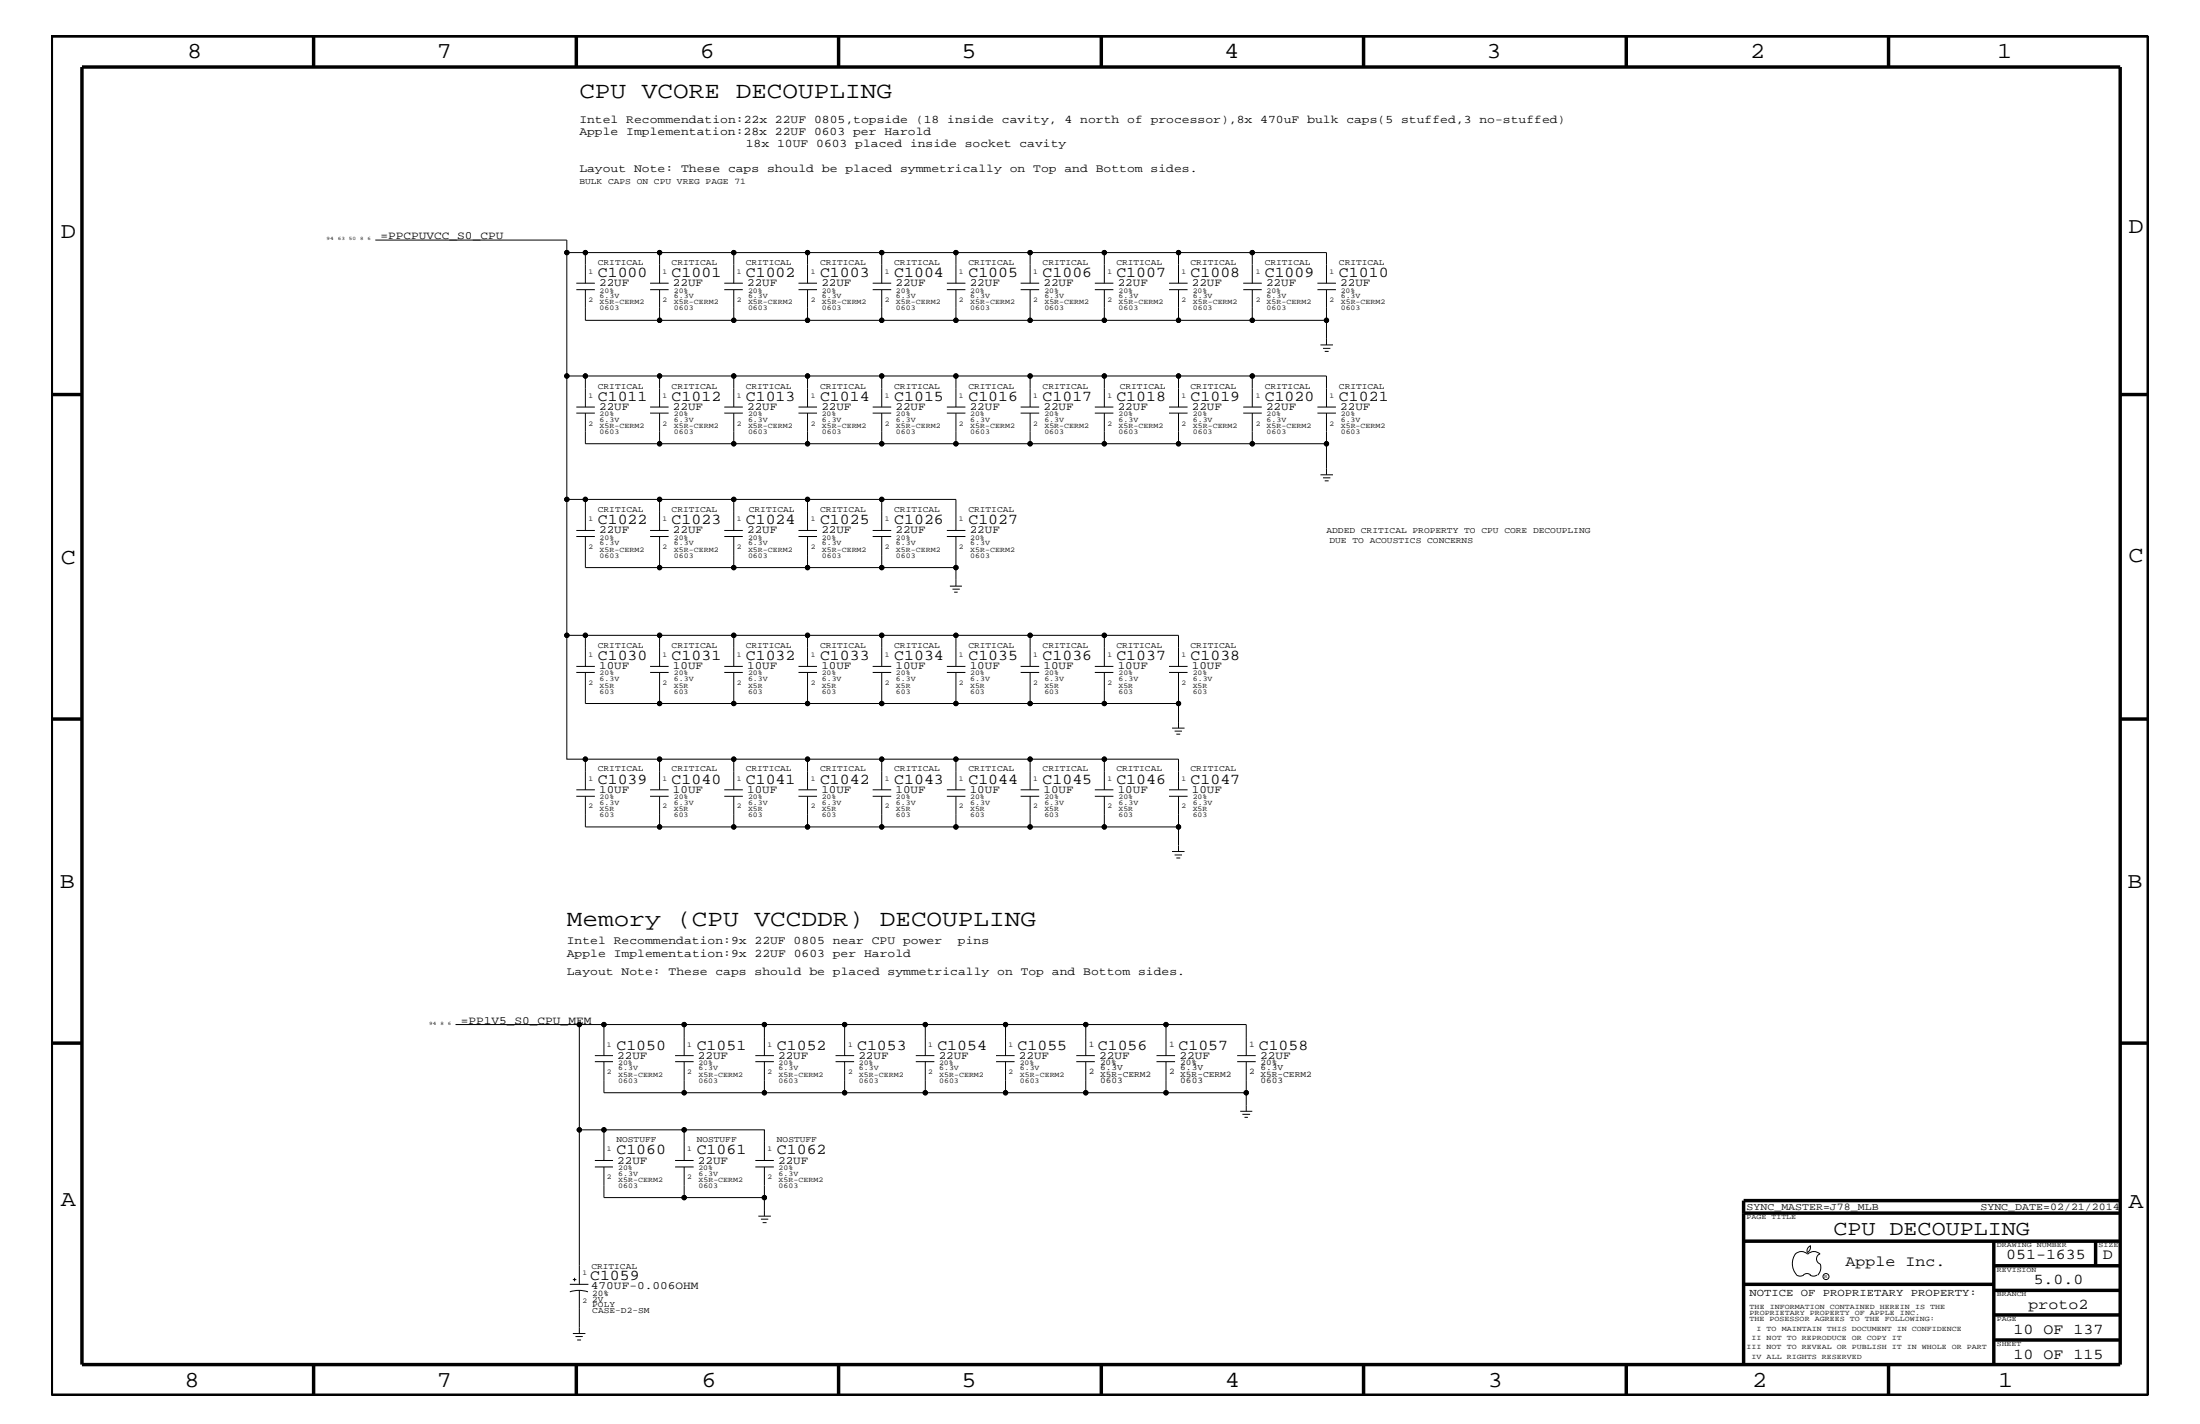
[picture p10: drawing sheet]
<svg xmlns="http://www.w3.org/2000/svg" width="432mm" height="279mm" viewBox="0 0 432 279" stroke-linecap="round" stroke-linejoin="round" font-family="sans-serif">
<g fill="none" stroke="#000" stroke-width=".2">
<path d="M73.7 47.1h37.6v2.5h3.6M111.3 49.6v24.2h3.6M113.1 56.8h3.7M113.1 55.6h3.7M114.9 56.8v6.1h14.6M127.6 56.8h3.6M127.6 55.6h3.6M129.5 56.8v6.1h14.5M129.5 49.6h-14.6v6M142.2 56.8h3.6M142.2 55.6h3.6M144 56.8v6.1h14.5"/>
<path d="M144 49.6h-14.5v6M156.7 56.8h3.7M156.7 55.6h3.7M158.5 56.8v6.1h14.6M158.5 49.6h-14.5v6M171.3 56.8h3.6M171.3 55.6h3.6M173.1 49.6h-14.6v6M173.1 56.8v6.1M185.8 56.8h3.7M185.8 55.6h3.7M187.6 56.8v6.1h14.6"/>
<path d="M187.6 49.6h-14.5v6M200.3 56.8h3.7M200.3 55.6h3.7M202.2 56.8v6.1h14.5M202.2 49.6h-14.6v6M214.9 56.8h3.6M214.9 55.6h3.6M216.7 56.8v6.1h14.6M216.7 49.6h-14.5v6M229.4 56.8h3.7M229.4 55.6h3.7M231.3 49.6h-14.6v6"/>
<path d="M231.3 56.8v6.1M244 56.8h3.7M244 55.6h3.7M245.8 56.8v6.1h14.6M245.8 55.6v-6h14.6v6M245.8 49.6h-14.5v6M258.6 56.8h3.6M258.6 55.6h3.6M260.4 56.8v10.9M111.3 73.8v50.9M113.1 79.9h3.7M114.9 73.8v6.1"/>
<path d="M114.9 73.8h14.6M127.6 79.9h3.6M142.2 79.9h3.6M144 73.8h-14.5v6.1M156.7 79.9h3.7M158.5 73.8h-14.5v6.1M171.3 79.9h3.6M173.1 73.8h-14.6v6.1M173.1 62.9h14.5M185.8 79.9h3.7M187.6 73.8h-14.5v6.1M200.3 79.9h3.7"/>
<path d="M202.2 73.8h-14.6v6.1M214.9 79.9h3.6M216.7 73.8h-14.5v6.1M229.4 79.9h3.7M231.3 73.8h-14.6v6.1M231.3 62.9h14.5M244 79.9h3.7M245.8 79.9v-6.1h14.6v6.1M245.8 73.8h-14.5v6.1M258.6 79.9h3.6M259.2 67.7h2.4M259.7 68.4h1.4"/>
<path d="M260 68.9h.8M111.3 98h18.2M113.1 81.1h3.7M114.9 81.1v6h14.6M114.9 98v6.1M127.6 81.1h3.6M129.5 81.1v6h14.5M142.2 81.1h3.6M144 81.1v6h14.5M144 98h-14.5v6.1M156.7 81.1h3.7M158.5 81.1v6h14.6"/>
<path d="M158.5 98h-14.5v6.1M171.3 81.1h3.6M173.1 81.1v6h14.5M173.1 98h-14.6v6.1M185.8 81.1h3.7M187.6 81.1v6h14.6M200.3 81.1h3.7M202.2 81.1v6h14.5M214.9 81.1h3.6M216.7 81.1v6h14.6M229.4 81.1h3.7M231.3 81.1v6h14.5"/>
<path d="M244 81.1h3.7M245.8 81.1v6h14.6M258.6 81.1h3.6M259.2 93.2h2.4M259.7 93.8h1.4M260 94.3h.8M260.4 81.1v12.1M113.1 105.3h3.7M113.1 104.1h3.7M114.9 105.3v6.1h14.6M127.6 105.3h3.6M127.6 104.1h3.6"/>
<path d="M129.5 105.3v6.1h14.5M142.2 105.3h3.6M142.2 104.1h3.6M144 105.3v6.1h14.5M156.7 105.3h3.7M156.7 104.1h3.7M158.5 105.3v6.1h14.6M171.3 105.3h3.6M171.3 104.1h3.6M173.1 105.3v6.1h14.5M173.1 104.1v-6.1h14.5v6.1M185.8 105.3h3.7"/>
<path d="M185.8 104.1h3.7M186.4 115h2.4M186.9 115.6h1.5M187.3 116.2h.7M187.6 105.3v9.7M111.3 124.7v24.3h3.6v6M111.3 124.7h3.6M113.1 131.9h3.7M113.1 130.8h3.7M114.9 131.9v6.1h14.6M127.6 131.9h3.6M127.6 130.8h3.6"/>
<path d="M129.5 131.9v6.1h14.5M129.5 124.7h-14.6v6.1M142.2 131.9h3.6M142.2 130.8h3.6M144 131.9v6.1h14.5M144 124.7h-14.5v6.1M156.7 131.9h3.7M156.7 130.8h3.7M158.5 131.9v6.1h14.6M158.5 124.7h-14.5v6.1M171.3 131.9h3.6M171.3 130.8h3.6"/>
<path d="M173.1 124.7h-14.6v6.1M173.1 131.9v6.1M173.1 138h14.5M185.8 131.9h3.7M185.8 130.8h3.7M187.6 131.9v6.1h14.6M187.6 124.7h-14.5v6.1M200.3 131.9h3.7M200.3 130.8h3.7M202.2 131.9v6.1h14.5M202.2 124.7h-14.6v6.1M214.9 131.9h3.6"/>
<path d="M214.9 130.8h3.6M216.7 131.9v6.1h14.6M216.7 130.8v-6.1h14.6v6.1M216.7 124.7h-14.5v6.1M229.4 131.9h3.7M229.4 130.8h3.7M231.3 131.9v11M113.1 156.2h3.7M113.1 155h3.7M114.9 149h14.6v6M114.9 156.2v6h14.6M127.6 156.2h3.6"/>
<path d="M127.6 155h3.6M129.5 156.2v6h14.5M129.5 149h14.5M142.2 156.2h3.6M142.2 155h3.6M144 156.2v6h14.5M144 155v-6h14.5v6M156.7 156.2h3.7M156.7 155h3.7M158.5 156.2v6h14.6M158.5 149h14.6M171.3 156.2h3.6"/>
<path d="M171.3 155h3.6M173.1 155v-6h14.5v6M173.1 156.2v6M185.8 156.2h3.7M185.8 155h3.7M187.6 156.2v6h14.6M187.6 149h14.6M200.3 156.2h3.7M200.3 155h3.7M202.2 156.2v6h14.5M202.2 155v-6h14.5v6M214.9 156.2h3.6"/>
<path d="M214.9 155h3.6M216.7 156.2v6h14.6M216.7 149h14.6v6M229.4 156.2h3.7M229.4 155h3.7M230 142.9h2.5M230.5 143.5h1.5M230.9 144h.7M231.3 156.2v10.9M173.1 162.2h14.5M230 167.1h2.5M230.5 167.8h1.5"/>
<path d="M230.9 168.3h.7M89.4 201h29.1M113.7 201v51M116.8 208.3h3.5M116.8 207.1h3.5M118.5 208.3v6.1h15.8M132.5 208.3h3.6M132.5 207.1h3.6M134.3 208.3v6.1h15.7M134.3 201h-15.8v6.1M148.3 208.3h3.6M148.3 207.1h3.6"/>
<path d="M150 208.3v6.1h15.8M150 201h-15.7v6.1M164 208.3h3.6M164 207.1h3.6M165.8 208.3v6.1h15.8M165.8 201h-15.8v6.1M179.7 208.3h3.7M179.7 207.1h3.7M181.6 208.3v6.1h15.8M181.6 201h-15.8v6.1M195.5 208.3h3.6M195.5 207.1h3.6"/>
<path d="M197.4 208.3v6.1h15.7M197.4 201h-15.8v6.1M211.2 208.3h3.7M211.2 207.1h3.7M213.1 208.3v6.1h15.8M213.1 201h-15.7v6.1M227 208.3h3.6M227 207.1h3.6M228.9 208.3v6.1h15.7M228.9 207.1v-6.1h15.7v6.1M228.9 201h-15.8v6.1M242.8 208.3h3.7"/>
<path d="M242.8 207.1h3.7M243.4 218h2.4M243.8 218.6h1.6M244.3 219.2h.6M244.6 208.3v9.7M113.7 221.7h4.8v6M116.8 229h3.5M116.8 227.7h3.5M118.5 221.7h15.8v6M118.5 229v6h15.8M132.5 229h3.6M132.5 227.7h3.6"/>
<path d="M134.3 229v6h15.7M134.3 221.7h15.7v6M148.3 229h3.6M148.3 227.7h3.6M148.8 238.6h2.5M149.4 239.2h1.4M149.7 239.9h.8M150 229v9.6M111.8 253.5a5.7 5.7 0 0 1 3.6 0M111.8 252h3.7M112.4 251.1h.7M112.8 250.7v.7"/>
<path d="M113.7 253.2v8.4M352.3 246.1a1.69 1.69 0 0 1 2.5 0M352.4 246a3.3 3.3 0 0 0 .2 4.1M352.6 250.2l.7 .2 .7-.2M354 250.2l.7-.3 .7 .3M354.8 246.1a1.69 1.69 0 0 1 2.4 0M355.2 250.2l.7 .2 .7-.2M355.3 244.4v.3a1.18 1.18 0 0 1-.6 1.1M355.4 244.4a.99 .99 0 0 0-.6 1.4M357.2 246a1.04 1.04 0 0 0-.7 1 1.04 1.04 0 0 0 .7 1M357.3 248l.1 .7a2.11 2.11 0 0 1-.6 1.5M112.4 261.6h2.5"/>
<path d="M112.9 262.2h1.5M113.3 262.9h.7"/>
<circle cx="111.3" cy="49.6" r=".42"/>
<circle cx="114.9" cy="49.6" r=".42"/>
<circle cx="129.5" cy="49.6" r=".42"/>
<circle cx="144" cy="49.6" r=".42"/>
<circle cx="158.5" cy="49.6" r=".42"/>
<circle cx="173.1" cy="49.6" r=".42"/>
<circle cx="187.6" cy="49.6" r=".42"/>
<circle cx="202.2" cy="49.6" r=".42"/>
<circle cx="216.7" cy="49.6" r=".42"/>
<circle cx="231.3" cy="49.6" r=".42"/>
<circle cx="245.8" cy="49.6" r=".42"/>
<circle cx="111.3" cy="73.8" r=".42"/>
<circle cx="114.9" cy="73.8" r=".42"/>
<circle cx="129.5" cy="73.8" r=".42"/>
<circle cx="129.5" cy="62.9" r=".42"/>
<circle cx="144" cy="73.8" r=".42"/>
<circle cx="144" cy="62.9" r=".42"/>
<circle cx="158.5" cy="73.8" r=".42"/>
<circle cx="158.5" cy="62.9" r=".42"/>
<circle cx="173.1" cy="73.8" r=".42"/>
<circle cx="173.1" cy="62.9" r=".42"/>
<circle cx="187.6" cy="73.8" r=".42"/>
<circle cx="187.6" cy="62.9" r=".42"/>
<circle cx="202.2" cy="73.8" r=".42"/>
<circle cx="202.2" cy="62.9" r=".42"/>
<circle cx="216.7" cy="73.8" r=".42"/>
<circle cx="216.7" cy="62.9" r=".42"/>
<circle cx="231.3" cy="73.8" r=".42"/>
<circle cx="231.3" cy="62.9" r=".42"/>
<circle cx="245.8" cy="73.8" r=".42"/>
<circle cx="245.8" cy="62.9" r=".42"/>
<circle cx="260.3" cy="62.9" r=".42"/>
<circle cx="111.3" cy="98" r=".42"/>
<circle cx="114.9" cy="98" r=".42"/>
<circle cx="129.5" cy="87.1" r=".42"/>
<circle cx="129.5" cy="98" r=".42"/>
<circle cx="144" cy="98" r=".42"/>
<circle cx="144" cy="87.1" r=".42"/>
<circle cx="158.5" cy="87.1" r=".42"/>
<circle cx="158.5" cy="98" r=".42"/>
<circle cx="173.1" cy="98" r=".42"/>
<circle cx="173.1" cy="87.1" r=".42"/>
<circle cx="187.6" cy="87.1" r=".42"/>
<circle cx="202.2" cy="87.1" r=".42"/>
<circle cx="216.7" cy="87.1" r=".42"/>
<circle cx="231.3" cy="87.1" r=".42"/>
<circle cx="245.8" cy="87.1" r=".42"/>
<circle cx="260.3" cy="87.1" r=".42"/>
<circle cx="129.5" cy="111.4" r=".42"/>
<circle cx="144" cy="111.4" r=".42"/>
<circle cx="158.5" cy="111.4" r=".42"/>
<circle cx="173.1" cy="111.4" r=".42"/>
<circle cx="187.6" cy="111.4" r=".42"/>
<circle cx="111.3" cy="124.7" r=".42"/>
<circle cx="114.9" cy="124.7" r=".42"/>
<circle cx="129.5" cy="138" r=".42"/>
<circle cx="129.5" cy="124.7" r=".42"/>
<circle cx="144" cy="138" r=".42"/>
<circle cx="144" cy="124.7" r=".42"/>
<circle cx="158.5" cy="138" r=".42"/>
<circle cx="158.5" cy="124.7" r=".42"/>
<circle cx="173.1" cy="138" r=".42"/>
<circle cx="173.1" cy="124.7" r=".42"/>
<circle cx="187.6" cy="138" r=".42"/>
<circle cx="187.6" cy="124.7" r=".42"/>
<circle cx="202.2" cy="138" r=".42"/>
<circle cx="202.2" cy="124.7" r=".42"/>
<circle cx="216.7" cy="138" r=".42"/>
<circle cx="216.7" cy="124.7" r=".42"/>
<circle cx="231.3" cy="138" r=".42"/>
<circle cx="114.9" cy="149" r=".42"/>
<circle cx="129.5" cy="149" r=".42"/>
<circle cx="144" cy="149" r=".42"/>
<circle cx="158.5" cy="149" r=".42"/>
<circle cx="173.1" cy="149" r=".42"/>
<circle cx="187.6" cy="149" r=".42"/>
<circle cx="202.2" cy="149" r=".42"/>
<circle cx="216.7" cy="149" r=".42"/>
<circle cx="129.5" cy="162.2" r=".42"/>
<circle cx="144" cy="162.2" r=".42"/>
<circle cx="158.5" cy="162.2" r=".42"/>
<circle cx="173.1" cy="162.2" r=".42"/>
<circle cx="187.6" cy="162.2" r=".42"/>
<circle cx="202.2" cy="162.2" r=".42"/>
<circle cx="216.7" cy="162.2" r=".42"/>
<circle cx="231.3" cy="162.2" r=".42"/>
<circle cx="113.7" cy="201" r=".42"/>
<circle cx="118.5" cy="201" r=".42"/>
<circle cx="134.3" cy="201" r=".42"/>
<circle cx="134.3" cy="214.4" r=".42"/>
<circle cx="150" cy="214.4" r=".42"/>
<circle cx="150" cy="201" r=".42"/>
<circle cx="165.8" cy="214.4" r=".42"/>
<circle cx="165.8" cy="201" r=".42"/>
<circle cx="181.6" cy="201" r=".42"/>
<circle cx="181.6" cy="214.4" r=".42"/>
<circle cx="197.4" cy="201" r=".42"/>
<circle cx="197.4" cy="214.4" r=".42"/>
<circle cx="213.1" cy="201" r=".42"/>
<circle cx="213.1" cy="214.4" r=".42"/>
<circle cx="228.9" cy="201" r=".42"/>
<circle cx="228.9" cy="214.4" r=".42"/>
<circle cx="244.6" cy="214.4" r=".42"/>
<circle cx="113.7" cy="221.7" r=".42"/>
<circle cx="118.5" cy="221.7" r=".42"/>
<circle cx="134.3" cy="235" r=".42"/>
<circle cx="134.3" cy="221.7" r=".42"/>
<circle cx="150" cy="235" r=".42"/>
<circle cx="358.4" cy="250.5" r=".59"/>
</g>
<g fill="none" stroke="#000" stroke-width=".68" stroke-linecap="butt">
<path d="M10.1 7.1h411.5v266.7h-411.5zM16.1 13.2h400v254.5h-400zM61.6 7.1v6.1M113.1 7.1v6.1M164.6 7.1v6.1M216.2 7.1v6.1M267.6 7.1v6.1M319.2 7.1v6.1M370.7 7.1v6.1M10.1 77.4h6M416.1 77.4h5.5M10.1 141.1h6"/>
<path d="M416.1 141.1h5.5M10.1 204.7h6M416.1 204.7h5.5M342.2 238h73.9M416.1 235.6h-73.9v32.1M342.2 243.5h73.9M342.2 252h49.1M391.3 248.4h24.8M391.3 243.5v24.2M391.3 258h24.8M391.3 253.2h24.8M411.3 243.5v4.9"/>
<path d="M61.6 267.7v6.1M113.1 267.7v6.1M164.6 267.7v6.1M216.2 268v5.8M267.6 267.7v6.1M319.2 267.7v6.1M370.7 267.7v6.1M391.3 262.9h24.8"/>
</g>
<g fill="#000">
<circle cx="111.3" cy="49.6" r=".42"/>
<circle cx="114.9" cy="49.6" r=".42"/>
<circle cx="129.5" cy="49.6" r=".42"/>
<circle cx="144" cy="49.6" r=".42"/>
<circle cx="158.5" cy="49.6" r=".42"/>
<circle cx="173.1" cy="49.6" r=".42"/>
<circle cx="187.6" cy="49.6" r=".42"/>
<circle cx="202.2" cy="49.6" r=".42"/>
<circle cx="216.7" cy="49.6" r=".42"/>
<circle cx="231.3" cy="49.6" r=".42"/>
<circle cx="245.8" cy="49.6" r=".42"/>
<circle cx="111.3" cy="73.8" r=".42"/>
<circle cx="114.9" cy="73.8" r=".42"/>
<circle cx="129.5" cy="73.8" r=".42"/>
<circle cx="129.5" cy="62.9" r=".42"/>
<circle cx="144" cy="73.8" r=".42"/>
<circle cx="144" cy="62.9" r=".42"/>
<circle cx="158.5" cy="73.8" r=".42"/>
<circle cx="158.5" cy="62.9" r=".42"/>
<circle cx="173.1" cy="73.8" r=".42"/>
<circle cx="173.1" cy="62.9" r=".42"/>
<circle cx="187.6" cy="73.8" r=".42"/>
<circle cx="187.6" cy="62.9" r=".42"/>
<circle cx="202.2" cy="73.8" r=".42"/>
<circle cx="202.2" cy="62.9" r=".42"/>
<circle cx="216.7" cy="73.8" r=".42"/>
<circle cx="216.7" cy="62.9" r=".42"/>
<circle cx="231.3" cy="73.8" r=".42"/>
<circle cx="231.3" cy="62.9" r=".42"/>
<circle cx="245.8" cy="73.8" r=".42"/>
<circle cx="245.8" cy="62.9" r=".42"/>
<circle cx="260.3" cy="62.9" r=".42"/>
<circle cx="111.3" cy="98" r=".42"/>
<circle cx="114.9" cy="98" r=".42"/>
<circle cx="129.5" cy="87.1" r=".42"/>
<circle cx="129.5" cy="98" r=".42"/>
<circle cx="144" cy="98" r=".42"/>
<circle cx="144" cy="87.1" r=".42"/>
<circle cx="158.5" cy="87.1" r=".42"/>
<circle cx="158.5" cy="98" r=".42"/>
<circle cx="173.1" cy="98" r=".42"/>
<circle cx="173.1" cy="87.1" r=".42"/>
<circle cx="187.6" cy="87.1" r=".42"/>
<circle cx="202.2" cy="87.1" r=".42"/>
<circle cx="216.7" cy="87.1" r=".42"/>
<circle cx="231.3" cy="87.1" r=".42"/>
<circle cx="245.8" cy="87.1" r=".42"/>
<circle cx="260.3" cy="87.1" r=".42"/>
<circle cx="129.5" cy="111.4" r=".42"/>
<circle cx="144" cy="111.4" r=".42"/>
<circle cx="158.5" cy="111.4" r=".42"/>
<circle cx="173.1" cy="111.4" r=".42"/>
<circle cx="187.6" cy="111.4" r=".42"/>
<circle cx="111.3" cy="124.7" r=".42"/>
<circle cx="114.9" cy="124.7" r=".42"/>
<circle cx="129.5" cy="138" r=".42"/>
<circle cx="129.5" cy="124.7" r=".42"/>
<circle cx="144" cy="138" r=".42"/>
<circle cx="144" cy="124.7" r=".42"/>
<circle cx="158.5" cy="138" r=".42"/>
<circle cx="158.5" cy="124.7" r=".42"/>
<circle cx="173.1" cy="138" r=".42"/>
<circle cx="173.1" cy="124.7" r=".42"/>
<circle cx="187.6" cy="138" r=".42"/>
<circle cx="187.6" cy="124.7" r=".42"/>
<circle cx="202.2" cy="138" r=".42"/>
<circle cx="202.2" cy="124.7" r=".42"/>
<circle cx="216.7" cy="138" r=".42"/>
<circle cx="216.7" cy="124.7" r=".42"/>
<circle cx="231.3" cy="138" r=".42"/>
<circle cx="114.9" cy="149" r=".42"/>
<circle cx="129.5" cy="149" r=".42"/>
<circle cx="144" cy="149" r=".42"/>
<circle cx="158.5" cy="149" r=".42"/>
<circle cx="173.1" cy="149" r=".42"/>
<circle cx="187.6" cy="149" r=".42"/>
<circle cx="202.2" cy="149" r=".42"/>
<circle cx="216.7" cy="149" r=".42"/>
<circle cx="129.5" cy="162.2" r=".42"/>
<circle cx="144" cy="162.2" r=".42"/>
<circle cx="158.5" cy="162.2" r=".42"/>
<circle cx="173.1" cy="162.2" r=".42"/>
<circle cx="187.6" cy="162.2" r=".42"/>
<circle cx="202.2" cy="162.2" r=".42"/>
<circle cx="216.7" cy="162.2" r=".42"/>
<circle cx="231.3" cy="162.2" r=".42"/>
<circle cx="113.7" cy="201" r=".42"/>
<circle cx="118.5" cy="201" r=".42"/>
<circle cx="134.3" cy="201" r=".42"/>
<circle cx="134.3" cy="214.4" r=".42"/>
<circle cx="150" cy="214.4" r=".42"/>
<circle cx="150" cy="201" r=".42"/>
<circle cx="165.8" cy="214.4" r=".42"/>
<circle cx="165.8" cy="201" r=".42"/>
<circle cx="181.6" cy="201" r=".42"/>
<circle cx="181.6" cy="214.4" r=".42"/>
<circle cx="197.4" cy="201" r=".42"/>
<circle cx="197.4" cy="214.4" r=".42"/>
<circle cx="213.1" cy="201" r=".42"/>
<circle cx="213.1" cy="214.4" r=".42"/>
<circle cx="228.9" cy="201" r=".42"/>
<circle cx="228.9" cy="214.4" r=".42"/>
<circle cx="244.6" cy="214.4" r=".42"/>
<circle cx="113.7" cy="221.7" r=".42"/>
<circle cx="118.5" cy="221.7" r=".42"/>
<circle cx="134.3" cy="235" r=".42"/>
<circle cx="134.3" cy="221.7" r=".42"/>
<circle cx="150" cy="235" r=".42"/>
</g>
<g font-size="4.6">
<text x="113.7" y="19.2">CPU VCORE DECOUPLING</text>
<text x="111.3" y="181.6">Memory (CPU VCCDDR) DECOUPLING</text>
</g>
<g font-size="4.5">
<text x="36.7" y="11.5">8</text>
<text x="85.8" y="11.5">7</text>
<text x="137.3" y="11.5">6</text>
<text x="188.7" y="11.5">5</text>
<text x="240.3" y="11.5">4</text>
<text x="291.8" y="11.5">3</text>
<text x="343.5" y="11.5">2</text>
<text x="392" y="11.5">1</text>
<text x="11.9" y="46.8">D</text>
<text x="417.7" y="45.7">D</text>
<text x="11.9" y="110.6">C</text>
<text x="417.7" y="110.3">C</text>
<text x="11.8" y="174.3">B</text>
<text x="417.6" y="174.2">B</text>
<text x="11.9" y="236.7">A</text>
<text x="417.7" y="237.1">A</text>
<text x="36.2" y="272.1">8</text>
<text x="85.8" y="272.1">7</text>
<text x="137.7" y="272.1">6</text>
<text x="188.7" y="272.1">5</text>
<text x="240.4" y="272.1">4</text>
<text x="292" y="272.1">3</text>
<text x="343.9" y="272.1">2</text>
<text x="392.2" y="272.1">1</text>
</g>
<text font-size="4.1" x="359.8" y="242.3">CPU DECOUPLING</text>
<g font-size="3">
<text x="117.3" y="54.4">C1000</text>
<text x="131.8" y="54.4">C1001</text>
<text x="146.4" y="54.4">C1002</text>
<text x="161" y="54.4">C1003</text>
<text x="175.5" y="54.4">C1004</text>
<text x="190.1" y="54.4">C1005</text>
<text x="204.6" y="54.4">C1006</text>
<text x="219.1" y="54.4">C1007</text>
<text x="233.7" y="54.4">C1008</text>
<text x="248.2" y="54.4">C1009</text>
<text x="262.8" y="54.4">C1010</text>
<text x="117.3" y="78.6">C1011</text>
<text x="131.8" y="78.6">C1012</text>
<text x="146.4" y="78.6">C1013</text>
<text x="161" y="78.6">C1014</text>
<text x="175.5" y="78.6">C1015</text>
<text x="190.1" y="78.6">C1016</text>
<text x="204.6" y="78.6">C1017</text>
<text x="219.1" y="78.6">C1018</text>
<text x="233.7" y="78.6">C1019</text>
<text x="248.2" y="78.6">C1020</text>
<text x="262.8" y="78.6">C1021</text>
<text x="117.3" y="102.9">C1022</text>
<text x="131.8" y="102.9">C1023</text>
<text x="146.4" y="102.9">C1024</text>
<text x="161" y="102.9">C1025</text>
<text x="175.5" y="102.9">C1026</text>
<text x="190.1" y="102.9">C1027</text>
<text x="117.3" y="129.6">C1030</text>
<text x="131.8" y="129.6">C1031</text>
<text x="146.4" y="129.6">C1032</text>
<text x="161" y="129.6">C1033</text>
<text x="175.5" y="129.6">C1034</text>
<text x="190.1" y="129.6">C1035</text>
<text x="204.6" y="129.6">C1036</text>
<text x="219.1" y="129.6">C1037</text>
<text x="233.7" y="129.6">C1038</text>
<text x="117.3" y="153.8">C1039</text>
<text x="131.8" y="153.8">C1040</text>
<text x="146.4" y="153.8">C1041</text>
<text x="161" y="153.8">C1042</text>
<text x="175.5" y="153.8">C1043</text>
<text x="190.1" y="153.8">C1044</text>
<text x="204.6" y="153.8">C1045</text>
<text x="219.1" y="153.8">C1046</text>
<text x="233.7" y="153.8">C1047</text>
<text x="121" y="205.9">C1050</text>
<text x="136.7" y="205.9">C1051</text>
<text x="152.5" y="205.9">C1052</text>
<text x="168.2" y="205.9">C1053</text>
<text x="184" y="205.9">C1054</text>
<text x="199.7" y="205.9">C1055</text>
<text x="215.5" y="205.9">C1056</text>
<text x="231.3" y="205.9">C1057</text>
<text x="247.1" y="205.9">C1058</text>
<text x="121" y="226.5">C1060</text>
<text x="136.7" y="226.5">C1061</text>
<text x="152.5" y="226.5">C1062</text>
<text x="115.8" y="251.1">C1059</text>
<text x="362.2" y="248.4">Apple Inc.</text>
<text x="393.7" y="247.1">051-1635</text>
<text x="399.2" y="252">5.0.0</text>
<text x="412.7" y="247.1">D</text>
<text x="398.1" y="256.8">proto2</text>
<text x="395.2" y="261.6">10 OF 137</text>
<text x="395.2" y="266.6">10 OF 115</text>
</g>
<g font-size="2.3">
<text x="113.7" y="24.1">Intel Recommendation:22x 22UF 0805,topside (18 inside cavity, 4 north of processor),8x 470uF bulk caps(5 stuffed,3 no-stuffed)</text>
<text x="113.7" y="26.5">Apple Implementation:28x 22UF 0603 per Harold</text>
<text x="146.4" y="28.9">18x 10UF 0603 placed inside socket cavity</text>
<text x="113.7" y="33.7">Layout Note: These caps should be placed symmetrically on Top and Bottom sides.</text>
<text x="111.3" y="185.3">Intel Recommendation:9x 22UF 0805 near CPU power</text>
<text x="188" y="185.3">pins</text>
<text x="111.3" y="187.7">Apple Implementation:9x 22UF 0603 per Harold</text>
<text x="111.3" y="191.4">Layout Note: These caps should be placed symmetrically on Top and Bottom sides.</text>
</g>
<g font-size="2.2">
<text x="74.7" y="46.8">=PPCPUVCC_S0_CPU</text>
<text x="117.6" y="56.2">22UF</text>
<text x="132.1" y="56.2">22UF</text>
<text x="146.6" y="56.2">22UF</text>
<text x="161.2" y="56.2">22UF</text>
<text x="175.8" y="56.2">22UF</text>
<text x="190.3" y="56.2">22UF</text>
<text x="204.8" y="56.2">22UF</text>
<text x="219.4" y="56.2">22UF</text>
<text x="233.9" y="56.2">22UF</text>
<text x="248.5" y="56.2">22UF</text>
<text x="263.1" y="56.2">22UF</text>
<text x="117.6" y="80.5">22UF</text>
<text x="132.1" y="80.5">22UF</text>
<text x="146.6" y="80.5">22UF</text>
<text x="161.2" y="80.5">22UF</text>
<text x="175.8" y="80.5">22UF</text>
<text x="190.3" y="80.5">22UF</text>
<text x="204.8" y="80.5">22UF</text>
<text x="219.4" y="80.5">22UF</text>
<text x="233.9" y="80.5">22UF</text>
<text x="248.5" y="80.5">22UF</text>
<text x="263.1" y="80.5">22UF</text>
<text x="117.6" y="104.7">22UF</text>
<text x="132.1" y="104.7">22UF</text>
<text x="146.6" y="104.7">22UF</text>
<text x="161.2" y="104.7">22UF</text>
<text x="175.8" y="104.7">22UF</text>
<text x="190.3" y="104.7">22UF</text>
<text x="117.6" y="131.3">10UF</text>
<text x="132.1" y="131.3">10UF</text>
<text x="146.6" y="131.3">10UF</text>
<text x="161.2" y="131.3">10UF</text>
<text x="175.8" y="131.3">10UF</text>
<text x="190.3" y="131.3">10UF</text>
<text x="204.8" y="131.3">10UF</text>
<text x="219.4" y="131.3">10UF</text>
<text x="233.9" y="131.3">10UF</text>
<text x="117.6" y="155.6">10UF</text>
<text x="132.1" y="155.6">10UF</text>
<text x="146.6" y="155.6">10UF</text>
<text x="161.2" y="155.6">10UF</text>
<text x="175.8" y="155.6">10UF</text>
<text x="190.3" y="155.6">10UF</text>
<text x="204.8" y="155.6">10UF</text>
<text x="219.4" y="155.6">10UF</text>
<text x="233.9" y="155.6">10UF</text>
<text x="90.4" y="200.9">=PP1V5_S0_CPU_MEM</text>
<text x="121.2" y="207.7">22UF</text>
<text x="137" y="207.7">22UF</text>
<text x="152.7" y="207.7">22UF</text>
<text x="168.5" y="207.7">22UF</text>
<text x="184.2" y="207.7">22UF</text>
<text x="200" y="207.7">22UF</text>
<text x="215.7" y="207.7">22UF</text>
<text x="231.5" y="207.7">22UF</text>
<text x="247.3" y="207.7">22UF</text>
<text x="121.2" y="228.4">22UF</text>
<text x="137" y="228.4">22UF</text>
<text x="152.7" y="228.4">22UF</text>
<text x="116" y="252.8">470UF-0.006OHM</text>
</g>
<text font-size="2.1" x="343.4" y="254.4">NOTICE OF PROPRIETARY PROPERTY:</text>
<g font-size="2">
<text x="342.8" y="237.4">SYNC_MASTER=J78_MLB</text>
<text x="388.7" y="237.4">SYNC_DATE=02/21/2014</text>
</g>
<g font-size="1.7">
<text x="113.7" y="36.2">BULK CAPS ON CPU VREG PAGE 71</text>
<text x="117.3" y="51.9">CRITICAL</text>
<text x="131.8" y="51.9">CRITICAL</text>
<text x="146.4" y="51.9">CRITICAL</text>
<text x="161" y="51.9">CRITICAL</text>
<text x="175.5" y="51.9">CRITICAL</text>
<text x="190.1" y="51.9">CRITICAL</text>
<text x="204.6" y="51.9">CRITICAL</text>
<text x="219.1" y="51.9">CRITICAL</text>
<text x="233.7" y="51.9">CRITICAL</text>
<text x="248.2" y="51.9">CRITICAL</text>
<text x="262.8" y="51.9">CRITICAL</text>
<text x="117.3" y="76.2">CRITICAL</text>
<text x="131.8" y="76.2">CRITICAL</text>
<text x="146.4" y="76.2">CRITICAL</text>
<text x="161" y="76.2">CRITICAL</text>
<text x="175.5" y="76.2">CRITICAL</text>
<text x="190.1" y="76.2">CRITICAL</text>
<text x="204.6" y="76.2">CRITICAL</text>
<text x="219.8" y="76.2">CRITICAL</text>
<text x="233.7" y="76.2">CRITICAL</text>
<text x="248.2" y="76.2">CRITICAL</text>
<text x="262.8" y="76.2">CRITICAL</text>
<text x="117.3" y="100.4">CRITICAL</text>
<text x="131.8" y="100.4">CRITICAL</text>
<text x="147" y="100.4">CRITICAL</text>
<text x="161" y="100.4">CRITICAL</text>
<text x="175.5" y="100.4">CRITICAL</text>
<text x="190.1" y="100.4">CRITICAL</text>
<text x="260.3" y="104.7">ADDED CRITICAL PROPERTY TO CPU CORE DECOUPLING</text>
<text x="260.9" y="106.5">DUE TO ACOUSTICS CONCERNS</text>
<text x="117.3" y="127.1">CRITICAL</text>
<text x="131.8" y="127.1">CRITICAL</text>
<text x="146.4" y="127.1">CRITICAL</text>
<text x="161" y="127.1">CRITICAL</text>
<text x="175.5" y="127.1">CRITICAL</text>
<text x="190.1" y="127.1">CRITICAL</text>
<text x="204.6" y="127.1">CRITICAL</text>
<text x="219.1" y="127.1">CRITICAL</text>
<text x="233.7" y="127.1">CRITICAL</text>
<text x="117.3" y="151.3">CRITICAL</text>
<text x="131.8" y="151.3">CRITICAL</text>
<text x="146.4" y="151.3">CRITICAL</text>
<text x="161" y="151.3">CRITICAL</text>
<text x="175.5" y="151.3">CRITICAL</text>
<text x="190.1" y="151.3">CRITICAL</text>
<text x="204.6" y="151.3">CRITICAL</text>
<text x="219.1" y="151.3">CRITICAL</text>
<text x="233.7" y="151.3">CRITICAL</text>
<text x="213.7" y="205.3">1</text>
<text x="215.9" y="208.9">20%</text>
<text x="229.4" y="205.3">1</text>
<text x="231.6" y="208.9">20%</text>
<text x="245.2" y="205.3">1</text>
<text x="247.4" y="208.9">20%</text>
<text x="213.7" y="210.8">2</text>
<text x="215.9" y="212.5">0603</text>
<text x="215.9" y="211.3">X5R-CERM2</text>
<text x="215.9" y="210">6.3V</text>
<text x="229.4" y="210.8">2</text>
<text x="231.6" y="212.5">0603</text>
<text x="231.6" y="211.3">X5R-CERM2</text>
<text x="231.6" y="210">6.3V</text>
<text x="245.2" y="210.8">2</text>
<text x="247.4" y="212.5">0603</text>
<text x="247.4" y="211.3">X5R-CERM2</text>
<text x="247.4" y="210">6.3V</text>
<text x="121" y="224.1">NOSTUFF</text>
<text x="136.7" y="224.1">NOSTUFF</text>
<text x="152.5" y="224.1">NOSTUFF</text>
<text x="116.1" y="248.9">CRITICAL</text>
<text x="116.2" y="257.7">CASE-D2-SM</text>
<text x="116.2" y="254.2">20%</text>
<text x="116.2" y="255.4">2V</text>
<text x="116.2" y="256.5">POLY</text>
</g>
<g font-size="1.4">
<text x="115.5" y="53.8">1</text>
<text x="130" y="53.8">1</text>
<text x="144.6" y="53.8">1</text>
<text x="159.2" y="53.8">1</text>
<text x="173.7" y="53.8">1</text>
<text x="188.2" y="53.8">1</text>
<text x="202.8" y="53.8">1</text>
<text x="217.3" y="53.8">1</text>
<text x="231.9" y="53.8">1</text>
<text x="246.5" y="53.8">1</text>
<text x="260.9" y="53.8">1</text>
<text x="115.5" y="59.2">2</text>
<text x="117.7" y="59.7">X5R-CERM2</text>
<text x="117.7" y="57.4">20%</text>
<text x="117.7" y="58.5">6.3V</text>
<text x="130" y="59.2">2</text>
<text x="132.2" y="59.7">X5R-CERM2</text>
<text x="132.2" y="57.4">20%</text>
<text x="132.2" y="58.5">6.3V</text>
<text x="144.6" y="59.2">2</text>
<text x="146.8" y="59.7">X5R-CERM2</text>
<text x="146.8" y="57.4">20%</text>
<text x="146.8" y="58.5">6.3V</text>
<text x="159.2" y="59.2">2</text>
<text x="161.3" y="59.7">X5R-CERM2</text>
<text x="161.3" y="57.4">20%</text>
<text x="161.3" y="58.5">6.3V</text>
<text x="173.7" y="59.2">2</text>
<text x="175.9" y="59.7">X5R-CERM2</text>
<text x="175.9" y="57.4">20%</text>
<text x="175.9" y="58.5">6.3V</text>
<text x="188.2" y="59.2">2</text>
<text x="190.4" y="57.4">20%</text>
<text x="190.4" y="59.7">X5R-CERM2</text>
<text x="190.4" y="58.5">6.3V</text>
<text x="202.8" y="59.2">2</text>
<text x="205" y="59.7">X5R-CERM2</text>
<text x="205" y="57.4">20%</text>
<text x="205" y="58.5">6.3V</text>
<text x="217.3" y="59.2">2</text>
<text x="219.5" y="57.4">20%</text>
<text x="219.5" y="59.7">X5R-CERM2</text>
<text x="219.5" y="58.5">6.3V</text>
<text x="231.9" y="59.2">2</text>
<text x="234.1" y="57.4">20%</text>
<text x="234.1" y="59.7">X5R-CERM2</text>
<text x="234.1" y="58.5">6.3V</text>
<text x="246.5" y="59.2">2</text>
<text x="248.6" y="59.7">X5R-CERM2</text>
<text x="248.6" y="57.4">20%</text>
<text x="248.6" y="58.5">6.3V</text>
<text x="260.9" y="59.2">2</text>
<text x="263.1" y="59.7">X5R-CERM2</text>
<text x="263.1" y="57.4">20%</text>
<text x="263.1" y="58.5">6.3V</text>
<text x="117.7" y="60.9">0603</text>
<text x="132.2" y="60.9">0603</text>
<text x="146.8" y="60.9">0603</text>
<text x="161.3" y="60.9">0603</text>
<text x="175.9" y="60.9">0603</text>
<text x="190.4" y="60.9">0603</text>
<text x="205" y="60.9">0603</text>
<text x="219.5" y="60.9">0603</text>
<text x="234.1" y="60.9">0603</text>
<text x="248.6" y="60.9">0603</text>
<text x="263.1" y="60.9">0603</text>
<text x="115.5" y="83.5">2</text>
<text x="115.5" y="78">1</text>
<text x="117.7" y="83.9">X5R-CERM2</text>
<text x="117.7" y="81.6">20%</text>
<text x="117.7" y="82.7">6.3V</text>
<text x="130" y="83.5">2</text>
<text x="130" y="78">1</text>
<text x="132.2" y="81.6">20%</text>
<text x="132.2" y="83.9">X5R-CERM2</text>
<text x="132.2" y="82.7">6.3V</text>
<text x="144.6" y="83.5">2</text>
<text x="144.6" y="78">1</text>
<text x="146.8" y="81.6">20%</text>
<text x="146.8" y="83.9">X5R-CERM2</text>
<text x="146.8" y="82.7">6.3V</text>
<text x="159.2" y="83.5">2</text>
<text x="159.2" y="78">1</text>
<text x="161.3" y="81.6">20%</text>
<text x="161.3" y="83.9">X5R-CERM2</text>
<text x="161.3" y="82.7">6.3V</text>
<text x="173.7" y="83.5">2</text>
<text x="173.7" y="78">1</text>
<text x="175.9" y="81.6">20%</text>
<text x="175.9" y="83.9">X5R-CERM2</text>
<text x="175.9" y="82.7">6.3V</text>
<text x="188.2" y="83.5">2</text>
<text x="188.2" y="78">1</text>
<text x="190.4" y="83.9">X5R-CERM2</text>
<text x="190.4" y="81.6">20%</text>
<text x="190.4" y="82.7">6.3V</text>
<text x="202.8" y="83.5">2</text>
<text x="202.8" y="78">1</text>
<text x="205" y="83.9">X5R-CERM2</text>
<text x="205" y="81.6">20%</text>
<text x="205" y="82.7">6.3V</text>
<text x="217.3" y="83.5">2</text>
<text x="217.3" y="78">1</text>
<text x="219.5" y="83.9">X5R-CERM2</text>
<text x="219.5" y="81.6">20%</text>
<text x="219.5" y="82.7">6.3V</text>
<text x="231.9" y="83.5">2</text>
<text x="231.9" y="78">1</text>
<text x="234.1" y="83.9">X5R-CERM2</text>
<text x="234.1" y="81.6">20%</text>
<text x="234.1" y="82.7">6.3V</text>
<text x="246.5" y="83.5">2</text>
<text x="246.5" y="78">1</text>
<text x="248.6" y="83.9">X5R-CERM2</text>
<text x="248.6" y="81.6">20%</text>
<text x="248.6" y="82.7">6.3V</text>
<text x="260.9" y="83.5">2</text>
<text x="260.9" y="78">1</text>
<text x="263.1" y="83.9">X5R-CERM2</text>
<text x="263.1" y="81.6">20%</text>
<text x="263.1" y="82.7">6.3V</text>
<text x="117.7" y="85.2">0603</text>
<text x="132.2" y="85.2">0603</text>
<text x="146.8" y="85.2">0603</text>
<text x="161.3" y="85.2">0603</text>
<text x="175.9" y="85.2">0603</text>
<text x="190.4" y="85.2">0603</text>
<text x="205" y="85.2">0603</text>
<text x="219.5" y="85.2">0603</text>
<text x="234.1" y="85.2">0603</text>
<text x="248.6" y="85.2">0603</text>
<text x="263.1" y="85.2">0603</text>
<text x="115.5" y="107.7">2</text>
<text x="115.5" y="102.2">1</text>
<text x="117.7" y="105.9">20%</text>
<text x="117.7" y="107">6.3V</text>
<text x="130" y="107.7">2</text>
<text x="130" y="102.2">1</text>
<text x="132.2" y="105.9">20%</text>
<text x="132.2" y="107">6.3V</text>
<text x="144.6" y="107.7">2</text>
<text x="144.6" y="102.2">1</text>
<text x="146.8" y="105.9">20%</text>
<text x="146.8" y="107">6.3V</text>
<text x="159.2" y="107.7">2</text>
<text x="159.2" y="102.2">1</text>
<text x="161.3" y="105.9">20%</text>
<text x="161.3" y="107">6.3V</text>
<text x="173.7" y="107.7">2</text>
<text x="173.7" y="102.2">1</text>
<text x="175.9" y="105.9">20%</text>
<text x="175.9" y="107">6.3V</text>
<text x="188.2" y="107.7">2</text>
<text x="188.2" y="102.2">1</text>
<text x="190.4" y="105.9">20%</text>
<text x="190.4" y="107">6.3V</text>
<text x="117.7" y="109.4">0603</text>
<text x="117.7" y="108.2">X5R-CERM2</text>
<text x="132.2" y="109.4">0603</text>
<text x="132.2" y="108.2">X5R-CERM2</text>
<text x="146.8" y="109.4">0603</text>
<text x="146.8" y="108.2">X5R-CERM2</text>
<text x="161.3" y="109.4">0603</text>
<text x="161.3" y="108.2">X5R-CERM2</text>
<text x="175.9" y="108.2">X5R-CERM2</text>
<text x="175.9" y="109.4">0603</text>
<text x="190.4" y="108.2">X5R-CERM2</text>
<text x="190.4" y="109.4">0603</text>
<text x="115.5" y="128.9">1</text>
<text x="130" y="128.9">1</text>
<text x="144.6" y="128.9">1</text>
<text x="159.2" y="128.9">1</text>
<text x="173.7" y="128.9">1</text>
<text x="188.2" y="128.9">1</text>
<text x="202.8" y="128.9">1</text>
<text x="217.3" y="128.9">1</text>
<text x="231.9" y="128.9">1</text>
<text x="115.5" y="134.4">2</text>
<text x="117.7" y="136.1">603</text>
<text x="117.7" y="132.5">20%</text>
<text x="117.7" y="133.6">6.3V</text>
<text x="117.7" y="134.9">X5R</text>
<text x="130" y="134.4">2</text>
<text x="132.2" y="132.5">20%</text>
<text x="132.2" y="136.1">603</text>
<text x="132.2" y="133.6">6.3V</text>
<text x="132.2" y="134.9">X5R</text>
<text x="144.6" y="134.4">2</text>
<text x="146.8" y="136.1">603</text>
<text x="146.8" y="132.5">20%</text>
<text x="146.8" y="133.6">6.3V</text>
<text x="146.8" y="134.9">X5R</text>
<text x="159.2" y="134.4">2</text>
<text x="161.3" y="136.1">603</text>
<text x="161.3" y="132.5">20%</text>
<text x="161.3" y="133.6">6.3V</text>
<text x="161.3" y="134.9">X5R</text>
<text x="173.7" y="134.4">2</text>
<text x="175.9" y="136.1">603</text>
<text x="175.9" y="132.5">20%</text>
<text x="175.9" y="133.6">6.3V</text>
<text x="175.9" y="134.9">X5R</text>
<text x="188.2" y="134.4">2</text>
<text x="190.4" y="136.1">603</text>
<text x="190.4" y="132.5">20%</text>
<text x="190.4" y="133.6">6.3V</text>
<text x="190.4" y="134.9">X5R</text>
<text x="202.8" y="134.4">2</text>
<text x="205" y="132.5">20%</text>
<text x="205" y="136.1">603</text>
<text x="205" y="133.6">6.3V</text>
<text x="205" y="134.9">X5R</text>
<text x="217.3" y="134.4">2</text>
<text x="219.5" y="136.1">603</text>
<text x="219.5" y="132.5">20%</text>
<text x="219.5" y="133.6">6.3V</text>
<text x="219.5" y="134.9">X5R</text>
<text x="231.9" y="134.4">2</text>
<text x="234.1" y="136.1">603</text>
<text x="234.1" y="132.5">20%</text>
<text x="234.1" y="133.6">6.3V</text>
<text x="234.1" y="134.9">X5R</text>
<text x="115.5" y="153.2">1</text>
<text x="130" y="153.2">1</text>
<text x="144.6" y="153.2">1</text>
<text x="159.2" y="153.2">1</text>
<text x="173.7" y="153.2">1</text>
<text x="188.2" y="153.2">1</text>
<text x="202.8" y="153.2">1</text>
<text x="217.3" y="153.2">1</text>
<text x="231.9" y="153.2">1</text>
<text x="115.5" y="158.6">2</text>
<text x="117.7" y="160.3">603</text>
<text x="117.7" y="156.8">20%</text>
<text x="117.7" y="157.9">6.3V</text>
<text x="117.7" y="159.1">X5R</text>
<text x="130" y="158.6">2</text>
<text x="132.2" y="160.3">603</text>
<text x="132.2" y="156.8">20%</text>
<text x="132.2" y="157.9">6.3V</text>
<text x="132.2" y="159.1">X5R</text>
<text x="144.6" y="158.6">2</text>
<text x="146.8" y="156.8">20%</text>
<text x="146.8" y="157.9">6.3V</text>
<text x="146.8" y="159.1">X5R</text>
<text x="146.8" y="160.3">603</text>
<text x="159.2" y="158.6">2</text>
<text x="161.3" y="160.3">603</text>
<text x="161.3" y="156.8">20%</text>
<text x="161.3" y="157.9">6.3V</text>
<text x="161.3" y="159.1">X5R</text>
<text x="173.7" y="158.6">2</text>
<text x="175.9" y="160.3">603</text>
<text x="175.9" y="156.8">20%</text>
<text x="175.9" y="157.9">6.3V</text>
<text x="175.9" y="159.1">X5R</text>
<text x="188.2" y="158.6">2</text>
<text x="190.4" y="160.3">603</text>
<text x="190.4" y="156.8">20%</text>
<text x="190.4" y="157.9">6.3V</text>
<text x="190.4" y="159.1">X5R</text>
<text x="202.8" y="158.6">2</text>
<text x="205" y="160.3">603</text>
<text x="205" y="156.8">20%</text>
<text x="205" y="157.9">6.3V</text>
<text x="205" y="159.1">X5R</text>
<text x="217.3" y="158.6">2</text>
<text x="219.5" y="160.3">603</text>
<text x="219.5" y="156.8">20%</text>
<text x="219.5" y="157.9">6.3V</text>
<text x="219.5" y="159.1">X5R</text>
<text x="231.9" y="158.6">2</text>
<text x="234.1" y="160.3">603</text>
<text x="234.1" y="156.8">20%</text>
<text x="234.1" y="157.9">6.3V</text>
<text x="234.1" y="159.1">X5R</text>
<text x="119.1" y="205.3">1</text>
<text x="121.3" y="208.9">20%</text>
<text x="134.9" y="205.3">1</text>
<text x="137.1" y="208.9">20%</text>
<text x="150.6" y="205.3">1</text>
<text x="152.8" y="208.9">20%</text>
<text x="166.5" y="205.3">1</text>
<text x="168.6" y="208.9">20%</text>
<text x="182.2" y="205.3">1</text>
<text x="184.3" y="208.9">20%</text>
<text x="198" y="205.3">1</text>
<text x="200.2" y="208.9">20%</text>
<text x="119.1" y="210.8">2</text>
<text x="121.3" y="212.5">0603</text>
<text x="121.3" y="211.3">X5R-CERM2</text>
<text x="121.3" y="210">6.3V</text>
<text x="134.9" y="210.8">2</text>
<text x="137.1" y="211.3">X5R-CERM2</text>
<text x="137.1" y="212.5">0603</text>
<text x="137.1" y="210">6.3V</text>
<text x="150.6" y="210.8">2</text>
<text x="152.8" y="212.5">0603</text>
<text x="152.8" y="211.3">X5R-CERM2</text>
<text x="152.8" y="210">6.3V</text>
<text x="166.5" y="210.8">2</text>
<text x="168.6" y="211.3">X5R-CERM2</text>
<text x="168.6" y="212.5">0603</text>
<text x="168.6" y="210">6.3V</text>
<text x="182.2" y="210.8">2</text>
<text x="184.3" y="211.3">X5R-CERM2</text>
<text x="184.3" y="212.5">0603</text>
<text x="184.3" y="210">6.3V</text>
<text x="198" y="210.8">2</text>
<text x="200.2" y="212.5">0603</text>
<text x="200.2" y="211.3">X5R-CERM2</text>
<text x="200.2" y="210">6.3V</text>
<text x="119.1" y="225.9">1</text>
<text x="134.9" y="225.9">1</text>
<text x="150.6" y="225.9">1</text>
<text x="119.1" y="231.3">2</text>
<text x="121.3" y="233">0603</text>
<text x="121.3" y="229.6">20%</text>
<text x="121.3" y="231.8">X5R-CERM2</text>
<text x="121.3" y="230.7">6.3V</text>
<text x="134.9" y="231.3">2</text>
<text x="137.1" y="231.8">X5R-CERM2</text>
<text x="137.1" y="229.6">20%</text>
<text x="137.1" y="233">0603</text>
<text x="137.1" y="230.7">6.3V</text>
<text x="150.6" y="231.3">2</text>
<text x="152.8" y="233">0603</text>
<text x="152.8" y="229.6">20%</text>
<text x="152.8" y="231.8">X5R-CERM2</text>
<text x="152.8" y="230.7">6.3V</text>
<text x="342.8" y="239.2">PAGE TITLE</text>
<text x="391.9" y="244.7">DRAWING NUMBER</text>
<text x="411.9" y="244.7">SIZE</text>
<text x="114.3" y="250.1">1</text>
<text x="391.9" y="249.5">REVISION</text>
<text x="114.3" y="255.6">2</text>
<text x="343.4" y="256.8">THE INFORMATION CONTAINED HEREIN IS THE</text>
<text x="391.9" y="254.4">BRANCH</text>
<text x="343.4" y="258">PROPRIETARY PROPERTY OF APPLE INC.</text>
<text x="343.4" y="259.3">THE POSESSOR AGREES TO THE FOLLOWING:</text>
<text x="343.8" y="262.9">II NOT TO REPRODUCE OR COPY IT</text>
<text x="344.8" y="261.1">I TO MAINTAIN THIS DOCUMENT IN CONFIDENCE</text>
<text x="391.9" y="259.3">PAGE</text>
<text x="342.8" y="264.7">III NOT TO REVEAL OR PUBLISH IT IN WHOLE OR PART</text>
<text x="343.8" y="266.6">IV ALL RIGHTS RESERVED</text>
<text x="391.9" y="264.1">SHEET</text>
</g>
<g font-size="1">
<text x="64.1" y="47.1">94</text>
<text x="66.3" y="47.1">63</text>
<text x="68.5" y="47.1">50</text>
<text x="70.7" y="47.1">8</text>
<text x="72.1" y="47.1">6</text>
<text x="84.2" y="201">94</text>
<text x="86.4" y="201">8</text>
<text x="87.9" y="201">6</text>
<text x="358.1" y="250.7">R</text>
</g>
</svg>
